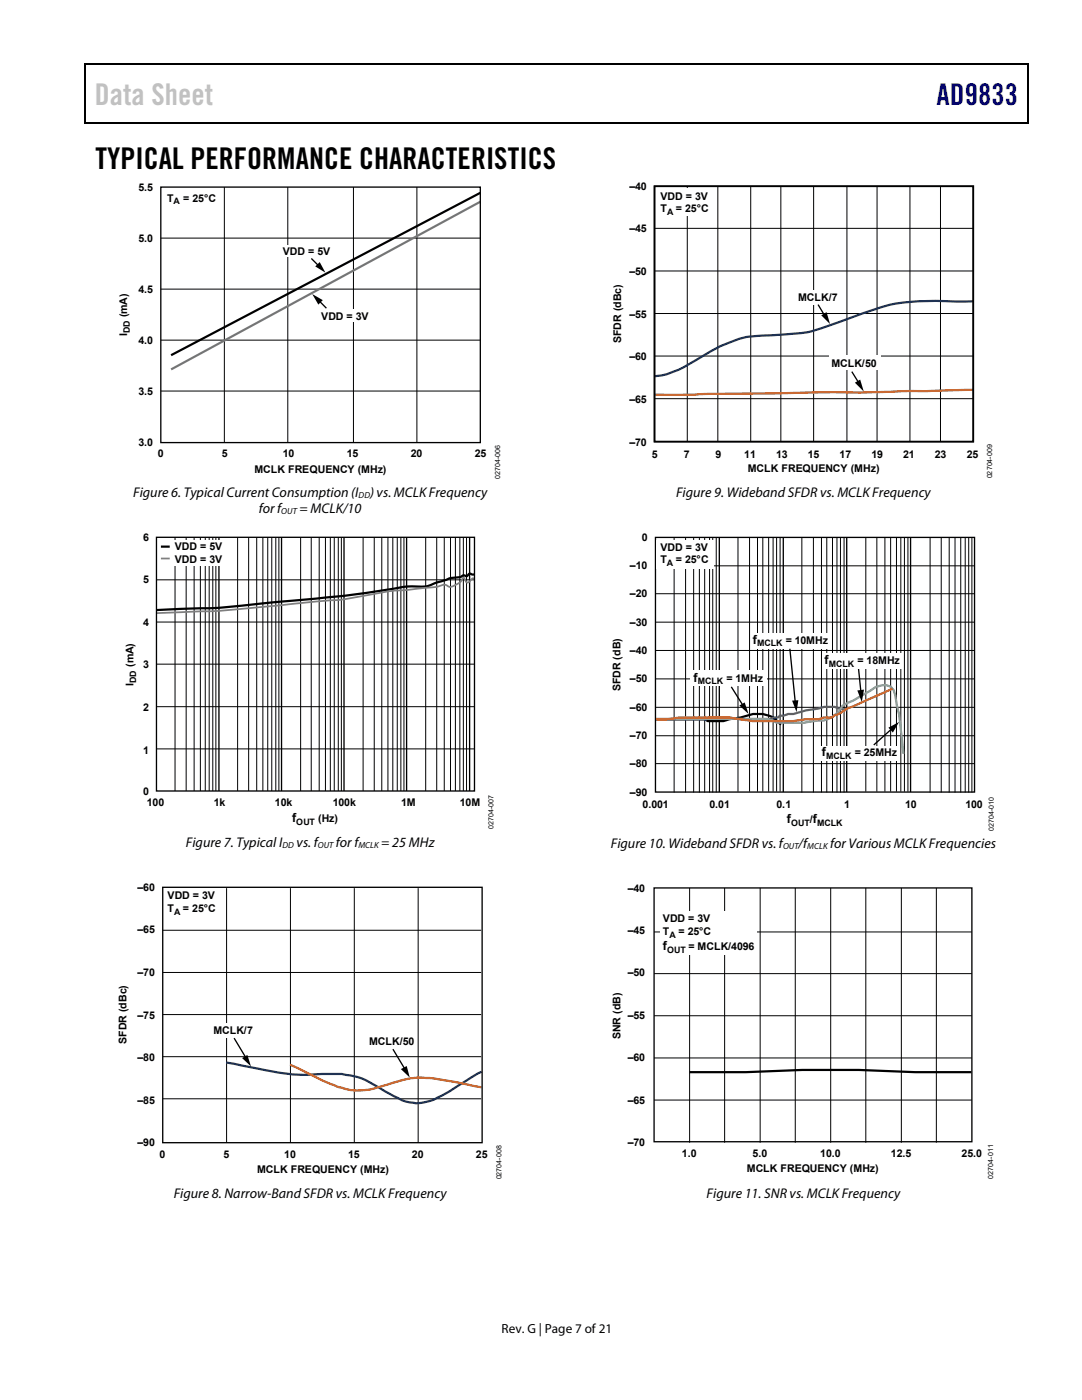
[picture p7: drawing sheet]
<svg xmlns="http://www.w3.org/2000/svg" width="216mm" height="279mm" viewBox="0 0 216 279" stroke-linecap="round" stroke-linejoin="round" font-family="sans-serif">
<path d="M16.9 12.7h.2v1h-.2zM205.1 12.7h.2v1h-.2zM205.1 12.7h.2v.3h-.2zM82.3 24.4h.2v.3h-.2zM205.1 24.4h.2v.3h-.2zM62.9 53.2l.9-.9 1.1 2.1zM62.3 58.7l2.1 1.2-.9 .9z" fill="#000"/>
<path d="M16.9 12.8h188.2M17 13.7v11M205.2 13.7v11M16.9 24.5h188.2" fill="none" stroke="#000" stroke-width=".25"/>
<path d="M44.8 37.3v51M57.4 37.3v51M70.5 37.3v51M83.2 37.3v51M32.1 57.7h63.7M32.1 47.5h63.7M32.1 78h63.7M32.1 67.9h63.7" fill="none" stroke="#000" stroke-width=".2"/>
<path d="M95.8 40.3l-61.7 33.4" fill="none" stroke="#787878" stroke-width=".44"/>
<path d="M95.8 38.5l-61.7 32.4" fill="none" stroke="#000" stroke-width=".44"/>
<path d="M32.1 37.3h63.7v51h-63.7zM62.1 51.6l1.5 1.5M63.6 60l1.5 1.5" fill="none" stroke="#000" stroke-width=".27"/>
<g fill="#fff">
<path d="M55.8 48.9h7.4v2.3h-7.4z"/>
<path d="M63.6 61.8h8.4v2.5h-8.4z"/>
</g>
<g fill="none" stroke="#000" stroke-width=".2">
<path d="M31.2 115.7h63.5M34.9 107.2v50.7M37.1 107.2v50.7M38.7 107.2v50.7M40 107.2v50.7M41 107.2v50.7M41.7 107.2v50.7M42.5 107.2v50.7M43.1 107.2v50.7M47.4 107.2v50.7M49.6 107.2v50.7M51.2 107.2v50.7"/>
<path d="M52.5 107.2v50.7M53.4 107.2v50.7M54.2 107.2v50.7M55 107.2v50.7M55.6 107.2v50.7M60 107.2v50.7M62.1 107.2v50.7M63.7 107.2v50.7M64.9 107.2v50.7M65.9 107.2v50.7M66.7 107.2v50.7M67.5 107.2v50.7"/>
<path d="M68.1 107.2v50.7M72.5 107.2v50.7M74.7 107.2v50.7M76.2 107.2v50.7M77.4 107.2v50.7M78.4 107.2v50.7M79.3 107.2v50.7M80 107.2v50.7M80.6 107.2v50.7M84.9 107.2v50.7M87.1 107.2v50.7M88.6 107.2v50.7"/>
<path d="M89.9 107.2v50.7M90.9 107.2v50.7M91.8 107.2v50.7M92.5 107.2v50.7M93.1 107.2v50.7M31.2 124.1h63.5M31.2 132.5h63.5M31.2 141h63.5M31.2 149.5h63.5"/>
</g>
<path d="M43.7 107.2v50.7M56.2 107.2v50.7M68.6 107.2v50.7M81.1 107.2v50.7M93.7 107.2v50.7" fill="none" stroke="#000" stroke-width=".27"/>
<path d="M94.7 114.7l-1-.2-.6 .5h-.2a.6 .6 0 0 0-.8 .1 22.5 22.5 0 0 0-6.1 1.7l-1.6 .3a21.1 21.1 0 0 0-7 .6l-8.8 1.2-15.4 1.4a140.1 140.1 0 0 1-18.9 1.3l-3.1 .2" fill="none" stroke="#000" stroke-width=".44"/>
<path d="M94.7 115.5h-.5l-.5 .6a.45 .45 0 0 1-.7-.1l-.5-.7a3.5 3.5 0 0 1-2.9 1.8 1.54 1.54 0 0 0-2-.1l-6.9 .8a59 59 0 0 0-10.3 1.5l-2.5 .4-4.7 .3-10 1a177.9 177.9 0 0 1-18.9 1.3l-3.1 .1" fill="none" stroke="#808080" stroke-width=".35"/>
<path d="M31.7 107.8h13.2v5.2h-13.2z" fill="#fff"/>
<path d="M32.1 109.1h1.8" fill="none" stroke="#000" stroke-width=".44"/>
<path d="M32.1 111.5h1.8" fill="none" stroke="#808080" stroke-width=".35"/>
<path d="M31.2 107.2h63.5v50.7h-63.5z" fill="none" stroke="#000" stroke-width=".27"/>
<path d="M45.2 177.2v50.8M58 177.2v50.8M70.7 177.2v50.8M83.4 177.2v50.8M32.5 194.1h63.5M32.5 185.7h63.5M32.5 219.3h63.5M32.5 210.9h63.5M32.5 202.5h63.5" fill="none" stroke="#000" stroke-width=".2"/>
<g fill="#fff">
<path d="M41.9 204.2h9.4v2.8h-9.4z"/>
<path d="M73.1 206.3h10v2.9h-10z"/>
</g>
<path d="M32.5 177.1h63.7v50.9h-63.7zM46.7 207.2l2.4 4M78.4 209.4l2.4 4" fill="none" stroke="#000" stroke-width=".27"/>
<path d="M48.3 211.2l1.1-.7 .7 2.3zM80 213.4l1.2-.7 .6 2.4z" fill="#000"/>
<path d="M194.2 60.1l-1.9 .1a69.9 69.9 0 0 0-14.8 .6l-4.4 1.4-7.1 2.6a24.5 24.5 0 0 1-10.1 2l-1.8 .1a19.8 19.8 0 0 0-10.4 2.2l-4.3 2.4a19.1 19.1 0 0 1-8.7 3.6M45.1 212l6.4 1.3a37.4 37.4 0 0 0 12.7 1 26.9 26.9 0 0 1 6.4 .5 14.3 14.3 0 0 1 4.8 2.1l3.2 1.9a8.8 8.8 0 0 0 8 .7l3.1-1.7 5.6-3.6 .8-.3" fill="none" stroke="#0a347c" stroke-width=".44"/>
<path d="M194.3 77.8l-13.3 .2a218.6 218.6 0 0 1-16.3 .3l-23.5 .3-3.1 .2h-7.4M57.9 212.5l4.5 2.2a25.4 25.4 0 0 0 8.5 2.9h.7a22.5 22.5 0 0 0 7.4-1.7 16.5 16.5 0 0 1 9.1-.4l8 1.5" fill="none" stroke="#fe650d" stroke-width=".44"/>
<g fill="none" stroke="#000" stroke-width=".2">
<path d="M137.1 37.2v50.9M143.2 37.2v50.9M149.8 37.2v50.9M155.8 37.2v50.9M162.3 37.2v50.9M169 37.2v50.9M175 37.2v50.9M181.6 37.2v50.9M187.7 37.2v50.9M130.6 54.1h63.6M130.6 45.6h63.6M130.6 79.6h63.6"/>
<path d="M130.6 71.1h63.6M130.6 62.6h63.6"/>
</g>
<g fill="#fff">
<path d="M158.6 57.9h9.1v2.8h-9.1z"/>
<path d="M165.4 71h10.2v2.9h-10.2z"/>
</g>
<path d="M130.6 37.2h63.6v50.9h-63.6zM163.2 60.8l1.4 2.2M170 74.2l1.4 2.3" fill="none" stroke="#000" stroke-width=".27"/>
<path d="M163.9 62.9l1-.6 .7 2.4zM170.6 76.4l1-.6 .8 2.3z" fill="#000"/>
<path d="M130.6 37.2h63.6v50.9h-63.6z" fill="none" stroke="#000" stroke-width=".35"/>
<path d="M130.9 37.6h11.1v5.6h-11.1z" fill="#fff"/>
<g fill="none" stroke="#000" stroke-width=".2">
<path d="M130.8 118.5h63.7M130.8 112.9h63.7M134.5 107.3v50.9M136.8 107.3v50.9M138.4 107.3v50.9M139.6 107.3v50.9M140.6 107.3v50.9M141.6 107.3v50.9M142.2 107.3v50.9M142.9 107.3v50.9M147.3 107.2v50.8M149.6 107.2v50.8"/>
<path d="M151.2 107.2v50.8M152.2 107.2v50.8M153.4 107.2v50.8M154.3 107.2v50.8M155 107.2v50.8M155.7 107.2v50.8M160 107.3v50.9M162.3 107.3v50.9M163.9 107.3v50.9M165 107.3v50.9M166.1 107.3v50.9M167 107.3v50.9"/>
<path d="M167.7 107.3v50.9M168.4 107.3v50.9M172.8 107.2v50.8M175 107.2v50.8M176.6 107.2v50.8M177.7 107.2v50.8M178.9 107.2v50.8M179.7 107.2v50.8M180.5 107.2v50.8M181.2 107.2v50.8M185.6 107.3v50.9M187.8 107.3v50.9"/>
<path d="M189.4 107.3v50.9M190.6 107.3v50.9M191.7 107.3v50.9M192.6 107.3v50.9M193.3 107.3v50.9M193.9 107.3v50.9M130.8 135.5h63.7M130.8 129.8h63.7M130.8 124.2h63.7M130.8 152.4h63.7M130.8 146.8h63.7M130.8 141.2h63.7"/>
</g>
<path d="M143.5 107.3v50.8M156.3 107.3v50.8M169 107.3v50.8M181.7 107.3v50.8" fill="none" stroke="#000" stroke-width=".27"/>
<path d="M130.7 143.6h9.9l.6 .3h3.1l6.1-1.4a6.1 6.1 0 0 1 4.2 1l1.3 1.1" fill="none" stroke="#000" stroke-width=".44"/>
<g fill="#fff">
<path d="M137.6 133.8h15.3v3.1h-15.3z"/>
<path d="M149.8 126.4h15.5v3h-15.5z"/>
</g>
<path d="M169 141.8l-1.6-.4a5 5 0 0 0-3-.3l-1.1 .3-2.5 .4-2.6 .7a2.87 2.87 0 0 0-1.9 .3h-.7l-.4 .4h-.9l-.7 .4h-5.9l-2.2-.4h-4.1l-.5 .4h-10.2" fill="none" stroke="#3b5d97" stroke-width=".44"/>
<path d="M163.2 148.9h16v3h-16z" fill="#fff"/>
<path d="M130.8 143.5h22.5l.7 .3a2.69 2.69 0 0 0 2.1 .5h4.5l2.6-.5a3.3 3.3 0 0 0 2-.3l.8-.4 1.4-1.1a3.4 3.4 0 0 1 2.6-2.1l3.9-2.2a3.7 3.7 0 0 1 2.2-1h.6a2.02 2.02 0 0 1 1.6 1l1.1 4.9 .9 7.9" fill="none" stroke="#65b48d" stroke-width=".44"/>
<path d="M178.1 137.4l-8.9 3.9-1.8 1.2-.9 .2-.6 .5h-1.6l-1 .4a18.4 18.4 0 0 0-5.1 .3h-8l-2.5-.3a36.5 36.5 0 0 0-8.4-.4h-3.7l-2.5 .4h-2.3" fill="none" stroke="#fe650d" stroke-width=".44"/>
<path d="M130.8 107.3h63.7v50.8h-63.7zM145.9 137.1l2.4 3.8M157.6 129.5l1.1 10.7M171.2 132.1l.6 6.1M178 145.4l-3.7 3.3" fill="none" stroke="#000" stroke-width=".27"/>
<path d="M158.1 139.8l1.2-.1-.4 2.4zM171.1 137.8l1.3-.2-.4 2.5zM147.5 140.8l1.1-.6 .8 2.3zM177.3 145.2l2.1-1.1-1.2 2.1z" fill="#000"/>
<g fill="#fff">
<path d="M131 107.7h11.4v5.8h-11.4z"/>
<path d="M164.1 130.4h16.1v3.1h-16.1z"/>
</g>
<path d="M137.6 177.2v50.8M144.6 177.2v50.8M151.7 177.2v50.8M158.7 177.2v50.8M130.5 186h63.4" fill="none" stroke="#000" stroke-width=".2"/>
<path d="M131.8 181.7h19.2v8.8h-19.2z" fill="#fff"/>
<path d="M130.5 177.2h63.4v50.7h-63.4z" fill="none" stroke="#000" stroke-width=".27"/>
<path d="M165.8 177.2v50.8M172.8 177.2v50.8M179.9 177.2v50.8M186.8 177.2v50.8M130.5 194.3h63.4M130.5 219.5h63.4M130.5 211.1h63.4M130.5 202.7h63.4" fill="none" stroke="#000" stroke-width=".2"/>
<path d="M137.6 214h11.2l11.3-.5h11.2l11.3 .5h11.2" fill="none" stroke="#000" stroke-width=".44"/>
<text font-size="6" fill="#c0c0c0" x="18.9" y="21">Data Sheet</text>
<text font-size="6" fill="#00f" x="186.9" y="21">AD9833</text>
<text font-size="6" x="19" y="33.6">TYPICAL PERFORMANCE CHARACTERISTICS</text>
<g font-size="2.8">
<text x="26.6" y="99.1">Figure 6. Typical Current Consumption (I</text>
<text x="73.9" y="99.1">) vs. MCLK Frequency</text>
<text x="134.9" y="99.1">Figure 9. Wideband SFDR vs. MCLK Frequency</text>
<text x="51.7" y="102.3">for f</text>
<text x="59.8" y="102.3">= MCLK/10</text>
<text x="37.1" y="169">Figure 7. Typical I</text>
<text x="59.2" y="169">vs. f</text>
<text x="67" y="169">for f</text>
<text x="76.1" y="169">= 25 MHz</text>
<text x="121.9" y="169.2">Figure 10. Wideband SFDR vs. f</text>
<text x="159.4" y="169.2">/f</text>
<text x="165.7" y="169.2">for Various MCLK Frequencies</text>
<text x="34.7" y="239.1">Figure 8. Narrow-Band SFDR vs. MCLK Frequency</text>
<text x="141" y="239.1">Figure 11. SNR vs. MCLK Frequency</text>
</g>
<text font-size="2.6" x="100.1" y="266">Rev. G | Page 7 of 21</text>
<g font-size="2.5">
<text x="150.2" y="128.5">f</text>
<text x="138.4" y="136">f</text>
<text x="164.5" y="132.6">f</text>
<text x="164" y="150.9">f</text>
<text x="58.3" y="164">f</text>
<text x="157" y="164.3">f</text>
<text x="162.2" y="164.3">f</text>
<text x="132.3" y="189.6">f</text>
</g>
<g font-size="2.1">
<text x="27.6" y="38.1">5.5</text>
<text x="33.4" y="40.3">T</text>
<text x="36.6" y="40.3">= 25°C</text>
<text x="125.6" y="37.9">–40</text>
<text x="131.8" y="39.8">VDD = 3V</text>
<text x="125.6" y="46.4">–45</text>
<text x="131.8" y="42.3">T</text>
<text x="134.9" y="42.3">= 25°C</text>
<text x="27.6" y="48.2">5.0</text>
<text x="56.5" y="50.9">VDD = 5V</text>
<text x="27.6" y="58.4">4.5</text>
<text x="125.6" y="54.9">–50</text>
<text x="25.4" y="63.3" transform="rotate(-90 25.4 63.3)">(mA)</text>
<text x="64.1" y="63.8">VDD = 3V</text>
<text x="125.6" y="63.4">–55</text>
<text x="159.2" y="60">MCLK/7</text>
<text x="25.4" y="67.1" transform="rotate(-90 25.4 67.1)">I</text>
<text x="27.6" y="68.6">4.0</text>
<text x="124" y="68.5" transform="rotate(-90 124 68.5)">SFDR (dBc)</text>
<text x="125.6" y="71.9">–60</text>
<text x="165.9" y="73.3">MCLK/50</text>
<text x="27.6" y="78.8">3.5</text>
<text x="125.6" y="80.4">–65</text>
<text x="27.6" y="89">3.0</text>
<text x="125.6" y="88.9">–70</text>
<text x="31.5" y="91.1">0</text>
<text x="44.3" y="91.1">5</text>
<text x="50.8" y="94.3">MCLK FREQUENCY (MHz)</text>
<text x="56.4" y="91.1">10</text>
<text x="69.2" y="91.1">15</text>
<text x="82" y="91.1">20</text>
<text x="94.7" y="91.1">25</text>
<text x="130.1" y="91.3">5</text>
<text x="136.4" y="91.3">7</text>
<text x="142.8" y="91.3">9</text>
<text x="148.5" y="91.3">11</text>
<text x="149.2" y="94.2">MCLK FREQUENCY (MHz)</text>
<text x="154.9" y="91.3">13</text>
<text x="161.2" y="91.3">15</text>
<text x="167.5" y="91.3">17</text>
<text x="173.9" y="91.3">19</text>
<text x="180.2" y="91.3">21</text>
<text x="186.6" y="91.3">23</text>
<text x="192.9" y="91.3">25</text>
<text x="28.6" y="107.9">6</text>
<text x="128.1" y="107.9">0</text>
<text x="34.9" y="109.9">VDD = 5V</text>
<text x="34.9" y="112.3">VDD = 3V</text>
<text x="125.7" y="113.6">–10</text>
<text x="131.8" y="109.9">VDD = 3V</text>
<text x="131.8" y="112.4">T</text>
<text x="134.8" y="112.4">= 25°C</text>
<text x="28.6" y="116.4">5</text>
<text x="125.7" y="119.2">–20</text>
<text x="28.6" y="124.9">4</text>
<text x="125.7" y="124.9">–30</text>
<text x="125.7" y="130.5">–40</text>
<text x="156.8" y="128.5">= 10MHz</text>
<text x="26.6" y="136.9" transform="rotate(-90 26.6 136.9)">I</text>
<text x="26.6" y="133.1" transform="rotate(-90 26.6 133.1)">(mA)</text>
<text x="28.6" y="133.4">3</text>
<text x="123.8" y="138" transform="rotate(-90 123.8 138)">SFDR (dB)</text>
<text x="125.7" y="136.2">–50</text>
<text x="145" y="136">= 1MHz</text>
<text x="171.1" y="132.6">= 18MHz</text>
<text x="28.6" y="141.9">2</text>
<text x="125.7" y="141.8">–60</text>
<text x="125.7" y="147.5">–70</text>
<text x="28.6" y="150.4">1</text>
<text x="125.7" y="153.1">–80</text>
<text x="170.6" y="150.9">= 25MHz</text>
<text x="28.6" y="158.6">0</text>
<text x="29.3" y="160.8">100</text>
<text x="42.7" y="160.8">1k</text>
<text x="54.9" y="160.8">10k</text>
<text x="66.4" y="160.8">100k</text>
<text x="80" y="160.8">1M</text>
<text x="91.8" y="160.8">10M</text>
<text x="125.7" y="158.8">–90</text>
<text x="128.2" y="161.2">0.001</text>
<text x="141.6" y="161.2">0.01</text>
<text x="155" y="161.2">0.1</text>
<text x="168.4" y="161.2">1</text>
<text x="180.6" y="161.2">10</text>
<text x="192.6" y="161.2">100</text>
<text x="63.5" y="164">(Hz)</text>
<text x="161.6" y="164.3">/</text>
<text x="27.5" y="177.8">–60</text>
<text x="33.4" y="179.5">VDD = 3V</text>
<text x="125.3" y="177.9">–40</text>
<text x="33.4" y="182">T</text>
<text x="36.5" y="182">= 25°C</text>
<text x="132.3" y="184.1">VDD = 3V</text>
<text x="27.5" y="186.3">–65</text>
<text x="125.3" y="186.4">–45</text>
<text x="132.3" y="186.6">T</text>
<text x="135.4" y="186.6">= 25°C</text>
<text x="137.4" y="189.6">= MCLK/4096</text>
<text x="27.5" y="194.8">–70</text>
<text x="125.3" y="194.9">–50</text>
<text x="27.5" y="203.3">–75</text>
<text x="125.3" y="203.3">–55</text>
<text x="25.2" y="208.4" transform="rotate(-90 25.2 208.4)">SFDR (dBc)</text>
<text x="42.6" y="206.3">MCLK/7</text>
<text x="73.7" y="208.5">MCLK/50</text>
<text x="123.8" y="207.4" transform="rotate(-90 123.8 207.4)">SNR (dB)</text>
<text x="27.5" y="211.8">–80</text>
<text x="125.3" y="211.8">–60</text>
<text x="27.5" y="220.3">–85</text>
<text x="125.3" y="220.3">–65</text>
<text x="27.5" y="228.8">–90</text>
<text x="31.8" y="231.1">0</text>
<text x="44.6" y="231.1">5</text>
<text x="56.7" y="231.1">10</text>
<text x="69.5" y="231.1">15</text>
<text x="82.2" y="231.1">20</text>
<text x="95" y="231.1">25</text>
<text x="125.3" y="228.7">–70</text>
<text x="136.1" y="231">1.0</text>
<text x="149" y="234">MCLK FREQUENCY (MHz)</text>
<text x="150.2" y="231">5.0</text>
<text x="163.7" y="231">10.0</text>
<text x="177.8" y="231">12.5</text>
<text x="191.9" y="231">25.0</text>
<text x="51.3" y="234.1">MCLK FREQUENCY (MHz)</text>
</g>
<g font-size="1.8">
<text x="34.6" y="40.8">A</text>
<text x="133.1" y="42.8">A</text>
<text x="25.9" y="66.5" transform="rotate(-90 25.9 66.5)">DD</text>
<text x="71.6" y="99.3">DD</text>
<text x="56.1" y="102.5">OUT</text>
<text x="133.1" y="112.9">A</text>
<text x="151.1" y="129">MCLK</text>
<text x="27.2" y="136.3" transform="rotate(-90 27.2 136.3)">DD</text>
<text x="139.2" y="136.6">MCLK</text>
<text x="165.4" y="133.1">MCLK</text>
<text x="164.8" y="151.5">MCLK</text>
<text x="59.1" y="164.6">OUT</text>
<text x="157.9" y="164.9">OUT</text>
<text x="163" y="164.9">MCLK</text>
<text x="56.4" y="169.1">DD</text>
<text x="63.4" y="169.1">OUT</text>
<text x="71.5" y="169.1">MCLK</text>
<text x="156.3" y="169.4">OUT</text>
<text x="161.1" y="169.4">MCLK</text>
<text x="34.7" y="182.5">A</text>
<text x="133.1" y="190.1">OUT</text>
<text x="133.6" y="187.2">A</text>
</g>
<g font-size="1.4">
<text x="99.8" y="95.6" transform="rotate(-90 99.8 95.6)">02704-006</text>
<text x="198" y="95.5" transform="rotate(-90 198 95.5)">02704-009</text>
<text x="98.5" y="165.5" transform="rotate(-90 98.5 165.5)">02704-007</text>
<text x="198.3" y="165.8" transform="rotate(-90 198.3 165.8)">02704-010</text>
<text x="100.1" y="235.4" transform="rotate(-90 100.1 235.4)">02704-008</text>
<text x="198.2" y="235.2" transform="rotate(-90 198.2 235.2)">02704-011</text>
</g>
</svg>
